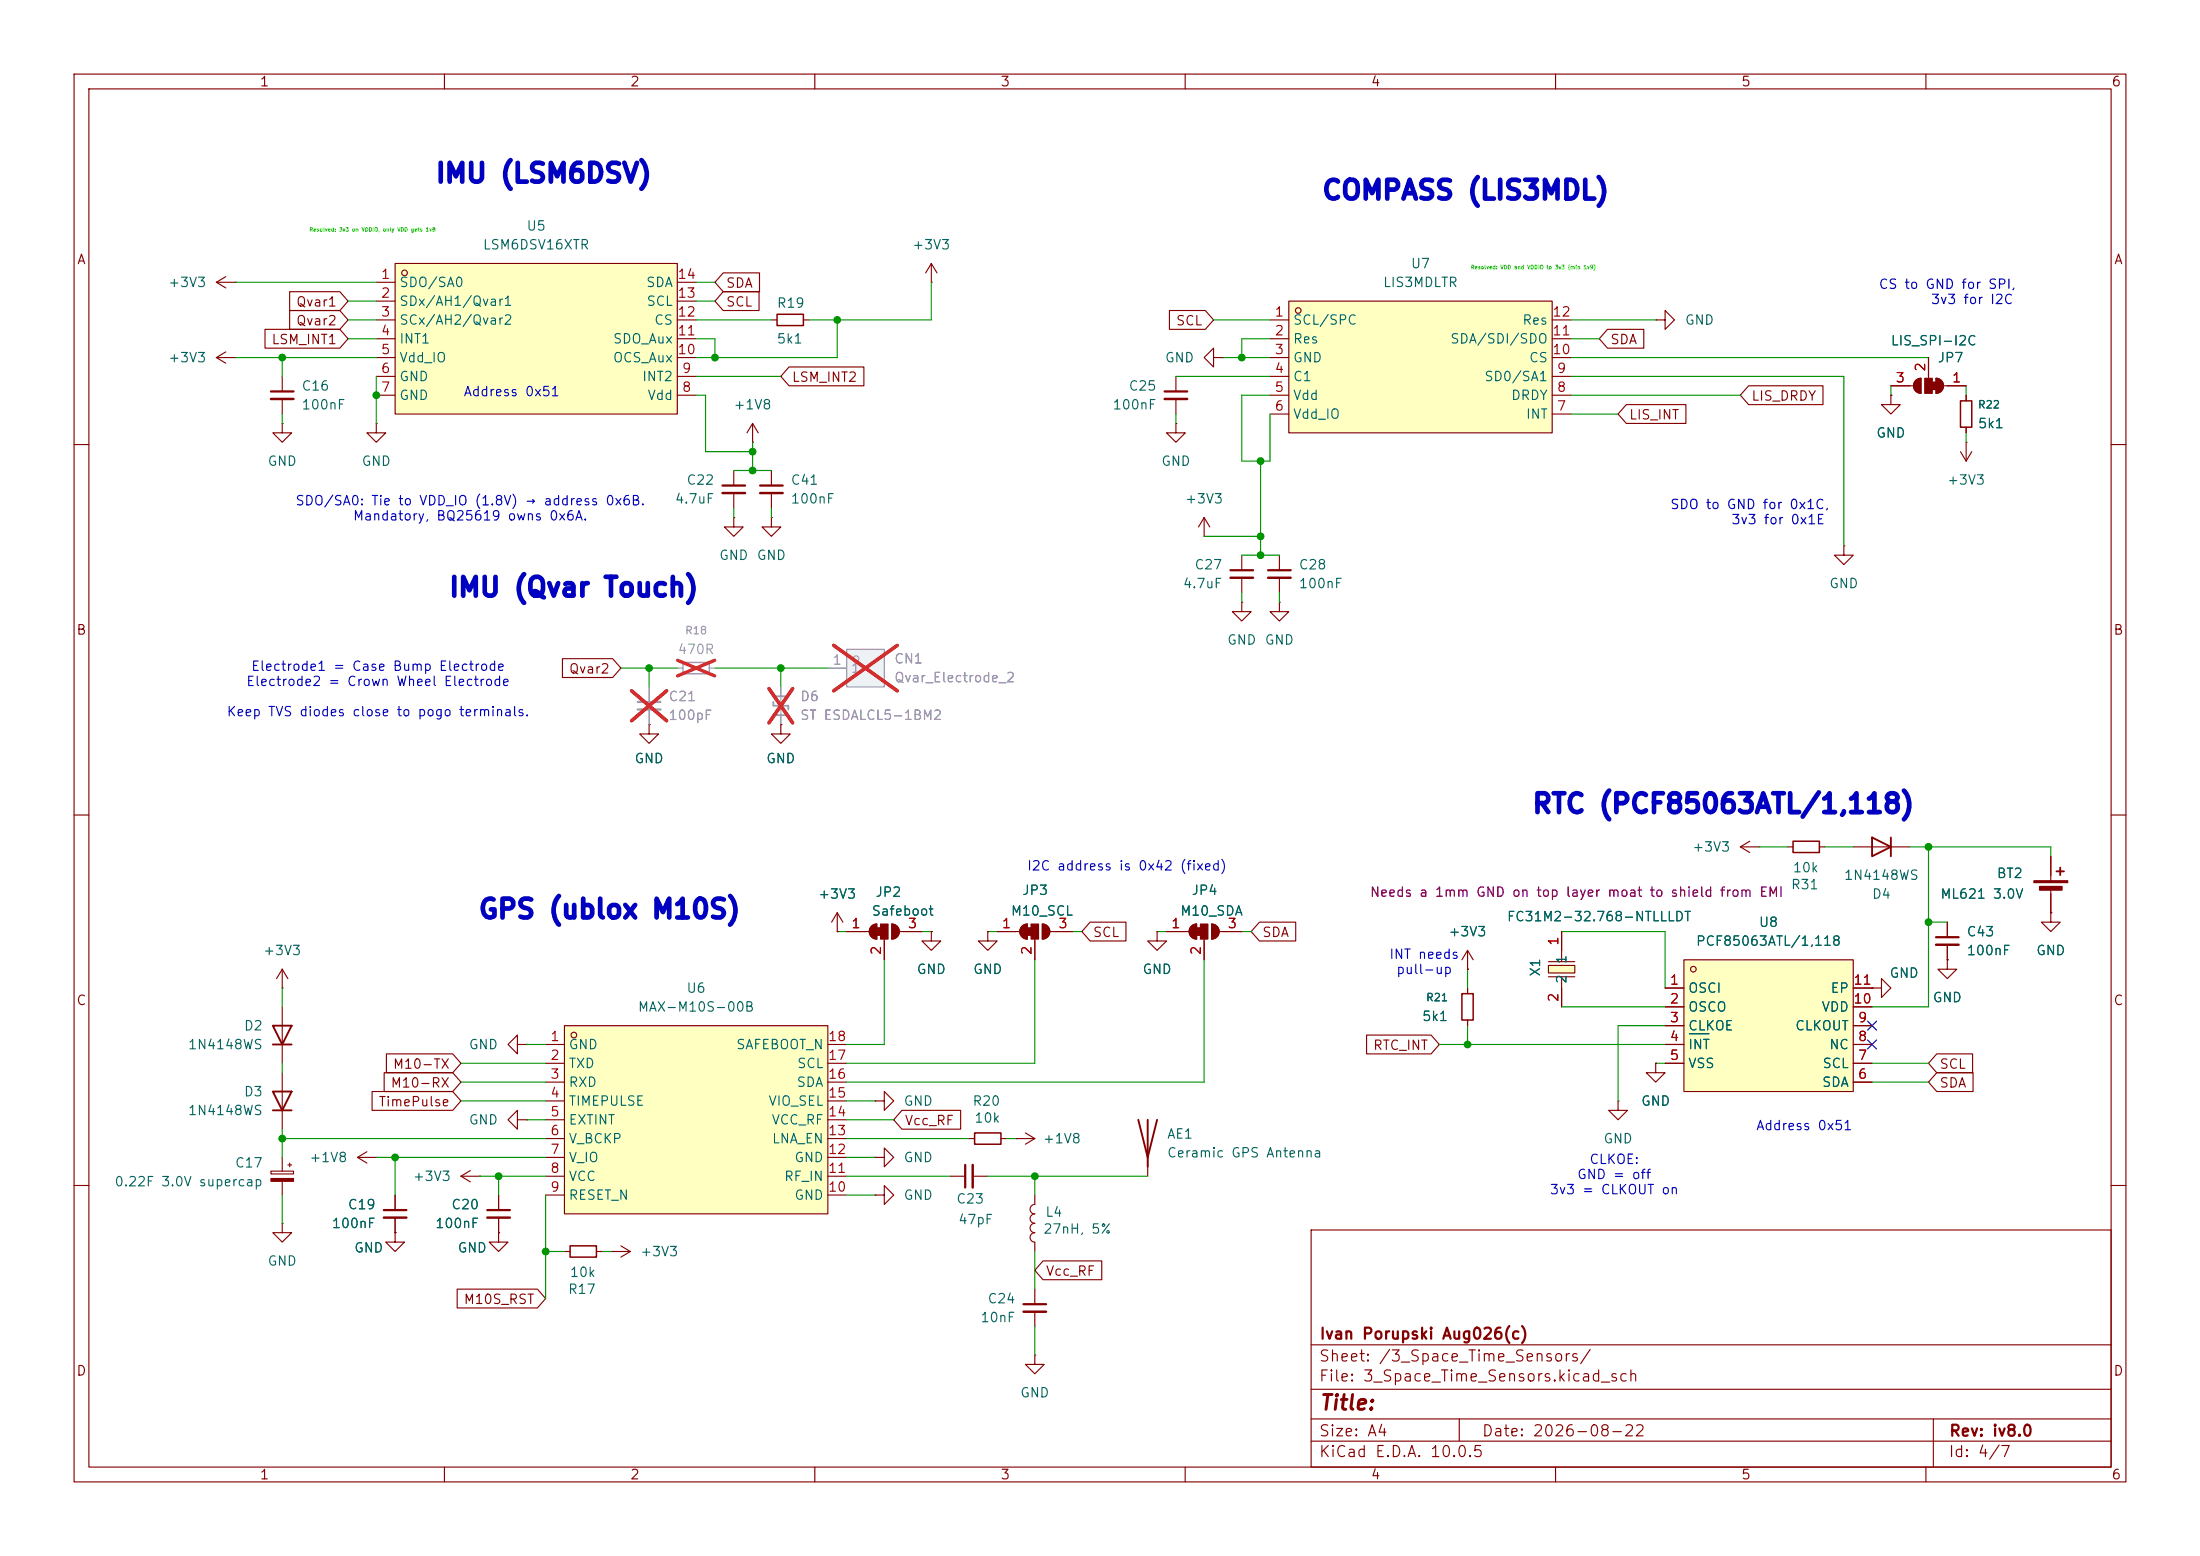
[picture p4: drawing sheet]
<svg xmlns="http://www.w3.org/2000/svg" width="297mm" height="210mm" viewBox="0 0 297 210" stroke-linecap="round" stroke-linejoin="round" font-family="sans-serif">
<g fill="none" stroke="#840000" stroke-width=".15">
<path d="M10 10h277v190h-277zM12 12h273v186h-273zM60 10v2M110 10v2M160 10v2M210 10v2M260 10v2M29.2 38.1l1.3 .8M29.2 38.1h2.5M30.5 37.3l-1.3 .8M31.7 38.1h.1M29.2 48.3l1.3 .7"/>
<path d="M29.2 48.3h2.5M30.5 47.5l-1.3 .8M31.7 48.3h.1M10 60h2M285 60h2M10 110h2M250.2 114.3h7.6M285 110h2M198.1 133.4v.7M198.1 137.7v.7M118.1 156.2h1.3v-1.3l1.2 1.3-1.2 1.3v-1.3M118.1 156.2h.1"/>
<path d="M118.1 148.6h1.3v-1.3l1.2 1.3-1.2 1.3v-1.3M118.1 148.6h.1M128.3 158.8h2M131.3 158.8h2M10 160h2M118.1 161.3h1.3v-1.3l1.2 1.3-1.2 1.3v-1.3M118.1 161.3h.1M139.7 174v2M139.7 177v2.1M177 166h108v32h-108zM285 160h2M60 198v2"/>
<path d="M110 198v2M160 198v2M177 194.5h108M177 191.5h108M177 187.5h108M177 181.5h108M197 191.5v3M210 198v2M260 198v2M261 191.5v6.5"/>
</g>
<path d="M197.4 134.1h1.5v3.6h-1.5z" fill="none" stroke="#840000" stroke-width=".2"/>
<path d="M252.7 113l2.6 1.3-2.6 1.3zM255.3 113v2.6" fill="none" stroke="#840000" stroke-width=".25"/>
<path d="M130.3 157.2v3.1M138.2 176h3" fill="none" stroke="#840000" stroke-width=".3"/>
<path d="M131.3 157.2v3.1M138.2 177h3" fill="none" stroke="#840000" stroke-width=".33"/>
<path d="M209 130.3h3.6v1h-3.6z" fill="#ffffc2"/>
<path d="M209 130.3h3.6v1h-3.6zM209 129.8h3.6M209 131.8h3.6M210.8 125.7v4.1M210.8 131.8v4.1M139.7 161.3v1.3a.64 .64 0 0 0-.6 .6 .64 .64 0 0 0 .6 .6 .64 .64 0 0 0-.6 .7 .64 .64 0 0 0 .6 .6 .64 .64 0 0 0-.6 .6 .64 .64 0 0 0 .6 .7M139.7 166.4a.64 .64 0 0 0-.6 .6 .64 .64 0 0 0 .6 .6v1.3M139.7 182.9v1.3h-1.3l1.3 1.2 1.3-1.2h-1.3M139.7 182.9h.1" fill="none" stroke="#840000" stroke-width=".15"/>
<path d="M76.2 138.4h35.6v25.4h-35.6z" fill="#ffffc2"/>
<g fill="none" stroke="#840000" stroke-width=".15">
<path d="M104.1 43.2h.8M108.5 43.2h.7M234.9 114.3h2.6M234.9 114.3l1.3 .8M236.2 113.5l-1.3 .8M237.5 114.3h.1M241.3 114.3h.8M245.6 114.3h.8M76.2 138.4h35.6v25.4h-35.6zM125.7 125.7v1.3h-1.2l1.2 1.3 1.3-1.3h-1.3M125.7 125.7h.1M133.3 125.7v1.3h-1.2l1.2 1.3 1.3-1.3h-1.3"/>
<path d="M133.3 125.7h.1M198.1 130.8h.1M198.1 128.3l.8 1.2M198.1 128.3l-.7 1.2M198.1 128.3v2.5M252.7 133.4h1.3v-1.3l1.3 1.3-1.3 1.2v-1.2M252.7 133.4h.1M73.7 141h2.5M73.7 143.5h2.5M73.7 146.1h2.5M73.7 148.6h2.5M73.7 151.1h2.5"/>
<path d="M73.7 153.7h2.5M73.7 156.2h2.5M73.7 158.8h2.5M111.8 141h2.5M111.8 143.5h2.5M111.8 146.1h2.5M111.8 148.6h2.5M111.8 151.1h2.5M111.8 153.7h2.5M111.8 156.2h2.5M111.8 158.8h2.5M130.8 153.7h.8"/>
<path d="M135.1 153.7h.8M137.2 153.7h.1M137.2 153.7h2.5M138.4 152.9l1.3 .8M139.7 153.7l-1.3 .7M73.7 161.3h2.5M76.2 168.9h.8M80.5 168.9h.8M111.8 161.3h2.5"/>
<circle cx="77.5" cy="139.7" r=".38"/>
</g>
<path d="M104.9 42.4h3.6v1.5h-3.6zM242.1 113.5h3.5v1.6h-3.5zM131.6 152.9h3.5v1.5h-3.5zM77 168.1h3.5v1.6h-3.5z" fill="none" stroke="#840000" stroke-width=".2"/>
<path d="M174 40.6h35.5v17.8h-35.5z" fill="#ffffc2"/>
<g fill="none" stroke="#840000" stroke-width=".15">
<path d="M101.6 59.7h.1M101.6 57.2l.8 1.2M101.6 57.2l-.8 1.2M101.6 57.2v2.5M171.4 43.2h2.6M171.4 45.7h2.6M171.4 48.3h2.6M171.4 50.8h2.6M171.4 53.3h2.6M171.4 55.9h2.6M174 40.6h35.5v17.8h-35.5zM209.5 43.2h2.6"/>
<path d="M209.5 45.7h2.6M209.5 48.3h2.6M209.5 50.8h2.6M209.5 53.3h2.6M209.5 55.9h2.6M99.1 69.9v1.2h-1.3l1.3 1.3 1.2-1.3h-1.2M99.1 69.9h.1M99.1 63.5v2M99.1 66.5v2.1M104.1 69.9v1.2h-1.2l1.2 1.3 1.3-1.3h-1.3M104.1 69.9h.1M104.1 63.5v2"/>
<path d="M104.1 66.5v2.1M87.6 97.8v1.3h-1.2l1.2 1.2 1.3-1.2h-1.3M87.6 97.8h.1M105.4 97.8v1.3h-1.3l1.3 1.2 1.3-1.2h-1.3M105.4 97.8h.1M276.9 115.6v3.3M276.9 119.9v3.3M38.1 133.4h.1M38.1 130.8v2.6M38.1 135.9v7.6M38.1 130.8l.8 1.3M38.1 130.8l-.8 1.3"/>
<path d="M262.9 129.5v1.3h1.3l-1.3 1.3-1.3-1.3h1.3M262.9 129.5h.1M262.9 124.5v2M262.9 127.5v2M276.9 123.2v1.3h1.2l-1.2 1.2-1.3-1.2h1.3M276.9 123.2h.1M36.6 158.1h3v.3h-3zM38.1 144.8v7.6M38.1 156.2v1.9M38.1 159.4v1.9M38.9 157.2h.5M39.1 157v.5"/>
<path d="M48.3 156.2l1.2 .8M48.3 156.2h2.5M49.5 155.4l-1.2 .8M50.8 156.2h.1M62.2 158.8l1.3 .7M62.2 158.8h2.6M63.5 158l-1.3 .8M64.8 158.8h.1M69.8 141v-1.3l-1.2 1.3 1.2 1.2v-1.2h1.3M69.8 151.1v-1.2l-1.2 1.2 1.2 1.3v-1.3h1.3M71.1 141h.1M71.1 151.1h.1"/>
<path d="M218.4 148.6v1.3h1.3l-1.3 1.2-1.2-1.2h1.2M218.4 148.6h.1M223.5 143.5v1.3h1.3l-1.3 1.3-1.3-1.3h1.3M223.5 143.5h.1M38.1 165.1v1.3h-1.3l1.3 1.2 1.3-1.2h-1.3M38.1 165.1h.1M53.3 166.4v1.2h-1.2l1.2 1.3 1.3-1.3h-1.3M53.3 166.4h.1M53.3 161.3v2M53.3 164.3v2.1M67.3 166.4v1.2h-1.3l1.3 1.3 1.3-1.3h-1.3M67.3 166.4h.1"/>
<path d="M67.3 161.3v2M67.3 164.3v2.1M82.5 168.9h.1M82.5 168.9h2.6M83.8 168.1l1.3 .8M85.1 168.9l-1.3 .8"/>
<circle cx="175.3" cy="41.9" r=".38"/>
</g>
<path d="M97.5 65.5h3.1M102.6 65.5h3.1M261.4 126.5h3M51.8 163.3h3.1M65.8 163.3h3" fill="none" stroke="#840000" stroke-width=".3"/>
<path d="M97.5 66.5h3.1M102.6 66.5h3.1M261.4 127.5h3M51.8 164.3h3.1M65.8 164.3h3" fill="none" stroke="#840000" stroke-width=".33"/>
<g fill="#840000" stroke="#840000" stroke-width=".15">
<path d="M36.6 159.1h3v.3h-3z"/>
<path d="M274.6 118.9h4.5v.2h-4.5z"/>
<path d="M275.3 119.6h3.1v.5h-3.1z"/>
</g>
<path d="M277.6 117.6h1M278.1 117.1v1M36.8 138.4h2.6l-1.3 2.6zM36.8 147.3h2.6l-1.3 2.6zM36.8 149.9h2.6M36.8 141h2.6" fill="none" stroke="#840000" stroke-width=".25"/>
<path d="M92.2 89.4h3.6v1.5h-3.6z" fill="none" stroke="#a1a1a1" stroke-width=".2"/>
<path d="M87.6 92.7v2M87.6 95.8v2M91.4 90.2h.8M95.8 90.2h.7" fill="none" stroke="#a1a1a1" stroke-width=".15"/>
<path d="M85.3 93.2l4.7 4.1M90 93.2l-4.7 4.1M91.5 89.1l5 2.1M96.5 89.1l-5 2.1" fill="none" stroke="#e12e31" stroke-width=".46"/>
<path d="M86.1 94.7h3.1" fill="none" stroke="#a1a1a1" stroke-width=".3"/>
<path d="M86.1 95.8h3.1" fill="none" stroke="#a1a1a1" stroke-width=".33"/>
<path d="M227.3 129.5h22.9v17.8h-22.9z" fill="#ffffc2"/>
<g fill="none" stroke="#840000" stroke-width=".15">
<path d="M125.7 38.1h.1M125.7 35.6l-.7 1.2M125.7 35.6l.8 1.2M125.7 35.6v2.5M38.1 57.2v1.2h1.3l-1.3 1.3-1.3-1.3h1.3M38.1 57.2h.1M38.1 50.8v2M38.1 53.8v2.1M158.7 57.2v1.2h-1.2l1.2 1.3 1.3-1.3h-1.3M158.7 57.2h.1M158.7 50.8v2M158.7 53.8v2.1"/>
<path d="M163.8 48.3v-1.3l-1.2 1.3 1.2 1.2v-1.2h1.3M165.1 48.3h.1M223.5 43.2h1.3v-1.3l1.3 1.3-1.3 1.3v-1.3M223.5 43.2h.1M255.3 53.3v1.3h1.2l-1.2 1.3-1.3-1.3h1.3M255.3 53.3h.1M255.3 52.1h3M258.6 51.4l.4-.3h.3v2a1.02 1.02 0 0 1-.9-.6 1.02 1.02 0 0 1 .2-1.1zM260.3 48.3v2.8M261.4 51.1a1.02 1.02 0 0 1 1 1 1.02 1.02 0 0 1-1 1zM262.4 52.1h3M265.4 59.7h.1"/>
<path d="M265.4 59.7v2.5M172.7 74.9v2.1M172.7 78v2M264.7 61l.7 1.2M266.2 61l-.8 1.2M167.6 81.3v1.3h-1.2l1.2 1.2 1.3-1.2h-1.3M167.6 81.3h.1M172.7 81.3v1.3h-1.3l1.3 1.2 1.3-1.2h-1.3M172.7 81.3h.1M156.2 125.7v1.3h-1.3l1.3 1.3 1.3-1.3h-1.3M156.2 125.7h.1M224.8 133.4h2.5"/>
<path d="M224.8 135.9h2.5M224.8 138.4h2.5M227.3 129.5h22.9v17.8h-22.9zM250.2 133.4h2.5M250.2 135.9h2.5M250.2 138.4h2.5M154.9 156.2v2.6M224.8 141h2.5M224.8 143.5h2.5M250.2 141h2.5M250.2 143.5h2.5M250.2 146.1h2.5"/>
<circle cx="228.6" cy="130.8" r=".38"/>
</g>
<path d="M228.1 139.5h2.6" fill="none" stroke="#006464" stroke-width=".15"/>
<path d="M36.6 52.8h3M157.2 52.8h3.1M171.2 77h3" fill="none" stroke="#840000" stroke-width=".3"/>
<path d="M36.6 53.8h3M157.2 53.8h3.1M171.2 78h3" fill="none" stroke="#840000" stroke-width=".33"/>
<g fill="#840000" stroke="#840000" stroke-width=".15">
<path d="M260.9 51.6h.5v1h-.5z"/>
<path d="M261.4 51.1a1.02 1.02 0 0 1 1 1 1.02 1.02 0 0 1-1 1z"/>
<path d="M259.8 51.1h1.1v2h-1.1z"/>
<path d="M258.6 51.4l.4-.3h.3v2a1.02 1.02 0 0 1-.9-.6 1.02 1.02 0 0 1 .2-1.1z"/>
</g>
<path d="M153.7 151.1l1.2 5.1 1.3-5.1M154.9 151.1v6.4" fill="none" stroke="#840000" stroke-width=".25"/>
<path d="M114.3 87.6h5.1v5.1h-5.1z" fill="#f0f0f0"/>
<g fill="none" stroke="#a1a1a1" stroke-width=".15">
<path d="M105.4 92.7v5.1M111.8 90.2h2.5M114.3 87.6h5.1v5.1h-5.1z"/>
<circle cx="115.6" cy="88.9" r=".38"/>
</g>
<path d="M103.8 92.9l3.2 4.7M107 92.9l-3.2 4.7M112.5 87.1l8.6 6.1M121.1 87.1l-8.6 6.1" fill="none" stroke="#e12e31" stroke-width=".46"/>
<path d="M104.4 94h2l-2 2.5h2zM104.4 94.7v.6h2v.5" fill="none" stroke="#a1a1a1" stroke-width=".25"/>
<g fill="none" stroke="#840000" stroke-width=".15">
<path d="M265.4 53.3v.8M265.4 57.7v.7M162.6 72.4h.1M162.6 69.9l-.8 1.2M162.6 69.9l.7 1.2M162.6 69.9v2.5M167.6 74.9v2.1M167.6 78v2M248.9 73.7v1.2h1.3l-1.3 1.3-1.3-1.3h1.3M248.9 73.7h.1M113 125.7h.1M113 123.2l.8 1.3"/>
<path d="M113 123.2l-.7 1.3M113 123.2v2.5M114.3 125.7h3M117.6 125l.4-.2 .4-.1v2a1.02 1.02 0 0 1-1-.6 1.02 1.02 0 0 1 .2-1.1zM119.4 126.7v2.8M120.4 124.7a1.02 1.02 0 0 1 1 1 1.02 1.02 0 0 1-1 1zM121.4 125.7h3.1M134.6 125.7h3.1M138 125l.3-.2 .4-.1v2a1.02 1.02 0 0 1-.9-.6 1.02 1.02 0 0 1 .2-1.1zM139.7 126.7v2.8M140.7 124.7a1.02 1.02 0 0 1 1 1 1.02 1.02 0 0 1-1 1zM141.7 125.7h3.1"/>
<path d="M157.5 125.7h3M160.8 125l.4-.2 .3-.1v2a1.02 1.02 0 0 1-.9-.6 1.02 1.02 0 0 1 .2-1.1zM162.6 126.7v2.8M163.6 124.7a1.02 1.02 0 0 1 1 1 1.02 1.02 0 0 1-1 1zM164.6 125.7h3"/>
</g>
<g fill="#840000" stroke="#840000" stroke-width=".15">
<path d="M118.4 125.2h.5v1h-.5z"/>
<path d="M117.6 125l.4-.2 .4-.1v2a1.02 1.02 0 0 1-1-.6 1.02 1.02 0 0 1 .2-1.1z"/>
<path d="M118.9 124.7h1v2h-1z"/>
<path d="M120.4 124.7a1.02 1.02 0 0 1 1 1 1.02 1.02 0 0 1-1 1z"/>
<path d="M138.7 125.2h.5v1h-.5z"/>
<path d="M138 125l.3-.2 .4-.1v2a1.02 1.02 0 0 1-.9-.6 1.02 1.02 0 0 1 .2-1.1z"/>
<path d="M139.2 124.7h1v2h-1z"/>
<path d="M140.7 124.7a1.02 1.02 0 0 1 1 1 1.02 1.02 0 0 1-1 1z"/>
<path d="M161.5 125.2h.6v1h-.6z"/>
<path d="M160.8 125l.4-.2 .3-.1v2a1.02 1.02 0 0 1-.9-.6 1.02 1.02 0 0 1 .2-1.1z"/>
<path d="M162.1 124.7h1v2h-1z"/>
<path d="M163.6 124.7a1.02 1.02 0 0 1 1 1 1.02 1.02 0 0 1-1 1z"/>
</g>
<path d="M166.1 77h3.1" fill="none" stroke="#840000" stroke-width=".3"/>
<path d="M166.1 78h3.1" fill="none" stroke="#840000" stroke-width=".33"/>
<path d="M264.7 54.1h1.5v3.6h-1.5z" fill="none" stroke="#840000" stroke-width=".2"/>
<path d="M53.3 35.6h38.1v20.3h-38.1z" fill="#ffffc2"/>
<g fill="none" stroke="#840000" stroke-width=".15">
<path d="M39.1 39.4h6.8l1.1 1.2-1.1 1.3h-6.8zM50.8 38.1h2.5M53.3 35.6h38.1v20.3h-38.1zM91.4 38.1h2.6M97.6 36.8h4.9v2.6h-4.9l-1.1-1.3zM97.6 39.4h4.9v2.5h-4.9l-1.1-1.3zM35.8 44.4h10.1l1.1 1.3-1.1 1.3h-10.1zM39.1 41.9h6.8l1.1 1.3-1.1 1.3h-6.8zM50.8 57.2v1.2h1.3l-1.3 1.3-1.3-1.3h1.3M50.8 57.2h.1M50.8 40.6h2.5M50.8 43.2h2.5"/>
<path d="M50.8 45.7h2.5M50.8 48.3h2.5M50.8 50.8h2.5M50.8 53.3h2.5M91.4 40.6h2.6M91.4 43.2h2.6M91.4 45.7h2.6M91.4 48.3h2.6M91.4 50.8h2.6M91.4 53.3h2.6M106.5 49.5h10.1v2.6h-10.1l-1.1-1.3zM157.9 41.9h4.8l1.1 1.3-1.1 1.3h-4.8z"/>
<path d="M217 44.4h4.9v2.6h-4.9l-1.1-1.3zM219.6 54.6h8v2.6h-8l-1.2-1.3zM236.1 52.1h10v2.5h-10l-1.2-1.3zM255.3 53.3h.1M255.3 52.1h2.5M260.3 48.3v2.5M262.9 52.1h2.5M265.4 53.3v.8M265.4 57.7v.7M75.9 88.9h6.8l1.1 1.3-1.1 1.2h-6.8zM87.6 97.8h.1M105.4 97.8h.1"/>
<path d="M276.9 115.6v2.5M113 125.7h.1M114.3 125.7h2.5M119.4 127v2.5M121.9 125.7h2.6M125.7 125.7h.1M133.3 125.7h.1M134.6 125.7h2.6M139.7 127v2.5M142.2 125.7h2.6M147.2 124.5h4.8v2.5h-4.8l-1.2-1.3zM156.2 125.7h.1"/>
<path d="M157.5 125.7h2.5M162.6 127v2.5M165.1 125.7h2.5M170 124.5h4.9v2.5h-4.9l-1.1-1.3zM184.5 139.7h8.7l1.1 1.3-1.1 1.2h-8.7zM198.1 130.8h.1M198.1 133.4v.7M198.1 137.7v.7M210.8 125.7v2.6M210.8 133.4v2.5M224.8 133.4h2.5M224.8 135.9h2.5"/>
<path d="M224.8 138.4h2.5M250.2 133.4h2.5M250.2 135.9h2.5M250.2 138.4h2.5M252.7 133.4h.1M262.9 129.5h.1M262.9 124.5v2M262.9 127.5v2M276.9 123.2h.1M276.9 120.7v2.5M50.2 147.3h10.9l1.1 1.3-1.1 1.3h-10.9zM51.9 144.8h9.2l1.1 1.3-1.1 1.2h-9.2z"/>
<path d="M52.2 142.2h8.9l1.1 1.3-1.1 1.3h-8.9zM121.8 149.9h7.9v2.5h-7.9l-1.2-1.3zM223.5 143.5h.1M224.8 141h2.5M224.8 143.5h2.5M250.2 141h2.5M250.2 143.5h2.5M250.2 146.1h2.5M261.5 144.8h4.9v2.5h-4.9l-1.2-1.2zM261.5 142.2h4.8v2.6h-4.8l-1.2-1.3zM53.3 166.4h.1M53.3 161.3v2"/>
<path d="M53.3 164.3v2.1M61.7 174h10.8l1.2 1.3-1.2 1.2h-10.8zM67.3 166.4h.1M67.3 161.3v2M67.3 164.3v2.1M140.8 170.2h7.9v2.5h-7.9l-1.1-1.2z"/>
<circle cx="54.6" cy="36.8" r=".38"/>
</g>
<g fill="none" stroke="#009600" stroke-width=".15">
<path d="M31.7 38.1h19.1M94 38.1h2.5M125.7 38.1v5.1h-16.5M31.7 48.3h19.1M38.1 48.3v2.5M38.1 55.9v1.3M47 43.2h3.8M47 45.7h3.8M47 40.6h3.8M50.8 50.8v6.4M94 53.3h1.2v7.7h6.4M94 50.8h11.4"/>
<path d="M94 43.2h10.1M94 45.7h2.5v2.6M94 40.6h2.5M101.6 59.7v3.8M113 43.2v5.1h-19M158.7 50.8h12.7M158.7 55.9v1.3M163.8 43.2h7.6M165.1 48.3h6.3M171.4 53.3h-3.8v8.9h3.8v-6.3M171.4 45.7h-3.8v2.6M212.1 53.3h22.8"/>
<path d="M212.1 50.8h36.8v22.9M212.1 55.9h6.3M212.1 43.2h11.4M212.1 48.3h48.2M212.1 45.7h3.8M255.3 52.1v1.2M265.4 52.1v1.2M265.4 58.4v1.3M99.1 63.5h5M99.1 68.6v1.3M104.1 68.6v1.3M162.6 72.4h7.6"/>
<path d="M167.6 74.9h5.1M170.2 62.2v12.7M83.8 90.2h7.6M87.6 90.2v2.5M96.5 90.2h15.3M105.4 90.2v2.5M167.6 80v1.3M172.7 80v1.3M237.5 114.3h3.8M246.4 114.3h3.8M257.8 114.3h19.1v1.3M260.3 114.3v21.6h-7.6"/>
<path d="M38.1 133.4v2.5M113 125.7h1.3M119.4 129.5v11.5h-5.1M124.5 125.7h1.2M133.3 125.7h1.3M139.7 129.5v14h-25.4M144.8 125.7h1.2M156.2 125.7h1.3M162.6 129.5v16.6h-48.3M167.6 125.7h1.3M198.1 130.8v2.6M198.1 138.4v2.6"/>
<path d="M210.8 135.9h14M210.8 125.7h14v7.7M224.8 138.4h-6.4v10.2M260.3 124.5h2.6M38.1 143.5v1.3M38.1 152.4v3.8M38.1 153.7h35.6M50.8 156.2h22.9M53.3 156.2v5.1M62.2 143.5h11.5M62.2 146.1h11.5M62.2 148.6h11.5"/>
<path d="M64.8 158.8h8.9M67.3 158.8v2.5M71.1 141h2.6M71.1 151.1h2.6M114.3 156.2h3.8M114.3 158.8h14M114.3 153.7h16.5M114.3 148.6h3.8M114.3 151.1h6.3M133.3 158.8h21.6M135.9 153.7h1.3M139.7 158.8v2.5"/>
<path d="M194.3 141h30.5M223.5 143.5h1.3M252.7 143.5h7.6M252.7 146.1h7.6M38.1 161.3v3.8M73.7 161.3v14M73.7 168.9h2.5M81.3 168.9h1.2M114.3 161.3h3.8M139.7 168.9v5.1M139.7 179.1v3.8"/>
</g>
<path d="M252.1 137.8l1.2 1.2M253.3 137.8l-1.2 1.2M252.1 140.4l1.2 1.2M253.3 140.4l-1.2 1.2" fill="none" stroke="#000084" stroke-width=".15"/>
<path d="M87.6 92.7v2M87.6 95.8v2M105.4 92.7v1.3M105.4 96.5v1.3M111.8 90.2h2.5" fill="none" stroke="#a1a1a1" stroke-width=".15"/>
<path d="M85.3 93.2l4.7 4.1M90 93.2l-4.7 4.1M103.8 92.9l3.2 4.7M107 92.9l-3.2 4.7M112.5 87.1l8.6 6.1M121.1 87.1l-8.6 6.1" fill="none" stroke="#e12e31" stroke-width=".46"/>
<path d="M228.1 139.5h2.6" fill="none" stroke="#006464" stroke-width=".15"/>
<g fill="#009600" stroke="#009600" stroke-width=".14">
<circle cx="113" cy="43.2" r=".46"/>
<circle cx="38.1" cy="48.3" r=".46"/>
<circle cx="50.8" cy="53.3" r=".46"/>
<circle cx="73.7" cy="168.9" r=".46"/>
<circle cx="139.7" cy="158.8" r=".46"/>
<circle cx="96.5" cy="48.3" r=".46"/>
<circle cx="101.6" cy="63.5" r=".46"/>
<circle cx="101.6" cy="61" r=".46"/>
<circle cx="87.6" cy="90.2" r=".46"/>
<circle cx="105.4" cy="90.2" r=".46"/>
<circle cx="67.3" cy="158.8" r=".46"/>
<circle cx="38.1" cy="153.7" r=".46"/>
<circle cx="53.3" cy="156.2" r=".46"/>
<circle cx="260.3" cy="114.3" r=".46"/>
<circle cx="260.3" cy="124.5" r=".46"/>
<circle cx="198.1" cy="141" r=".46"/>
<circle cx="170.2" cy="72.4" r=".46"/>
<circle cx="170.2" cy="74.9" r=".46"/>
<circle cx="167.6" cy="48.3" r=".46"/>
<circle cx="170.2" cy="62.2" r=".46"/>
</g>
<g font-size="2.5" fill="#0000c2">
<text x="58.6" y="25.3">IMU (LSM6DSV)</text>
<text x="178.3" y="27.6">COMPASS (LIS3MDL)</text>
<text x="60.5" y="81.2">IMU (Qvar Touch)</text>
<text x="206.7" y="110.4">RTC (PCF85063ATL/1,118)</text>
<text x="64.4" y="124.6">GPS (ublox M10S)</text>
</g>
<text font-size="2" fill="#840000" x="178" y="190.8">Title:</text>
<g font-size="1.5" fill="#840000">
<text x="178" y="184.1">Sheet: /3_Space_Time_Sensors/</text>
<text x="178" y="181.1">Ivan Porupski Aug026(c)</text>
<text x="178" y="186.8">File: 3_Space_Time_Sensors.kicad_sch</text>
<text x="178" y="197">KiCad E.D.A. 10.0.5</text>
<text x="178" y="194.2">Size: A4</text>
<text x="200" y="194.2">Date: 2026-08-22</text>
<text x="263" y="197">Id: 4/7</text>
<text x="263" y="194.2">Rev: iv8.0</text>
</g>
<g font-size="1.3" fill="#840000">
<text x="35" y="12">1</text>
<text x="85" y="12">2</text>
<text x="135" y="12">3</text>
<text x="185" y="12">4</text>
<text x="235" y="12">5</text>
<text x="285" y="12">6</text>
<text x="10.3" y="36">A</text>
<text x="285.3" y="36">A</text>
<text x="39.9" y="41.7">Qvar1</text>
<text x="97.9" y="39.2">SDA</text>
<text x="97.9" y="41.7">SCL</text>
<text x="36.6" y="46.8">LSM_INT1</text>
<text x="39.9" y="44.2">Qvar2</text>
<text x="158.7" y="44.2">SCL</text>
<text x="217.3" y="46.8">SDA</text>
<text x="106.8" y="51.9">LSM_INT2</text>
<text x="219.8" y="56.9">LIS_INT</text>
<text x="236.4" y="54.4">LIS_DRDY</text>
<text x="10.2" y="86">B</text>
<text x="285.2" y="86">B</text>
<text x="76.7" y="91.2">Qvar2</text>
<text x="147.5" y="126.8">SCL</text>
<text x="170.3" y="126.8">SDA</text>
<text x="10.2" y="136">C</text>
<text x="285.2" y="136">C</text>
<text x="185.3" y="142">RTC_INT</text>
<text x="51" y="149.6">TimePulse</text>
<text x="52.7" y="147.1">M10-RX</text>
<text x="53" y="144.6">M10-TX</text>
<text x="261.8" y="147.1">SDA</text>
<text x="261.8" y="144.6">SCL</text>
<text x="122.1" y="152.2">Vcc_RF</text>
<text x="141.1" y="172.5">Vcc_RF</text>
<text x="62.5" y="176.3">M10S_RST</text>
<text x="10.2" y="186">D</text>
<text x="285.2" y="186">D</text>
<text x="35" y="200">1</text>
<text x="85" y="200">2</text>
<text x="135" y="200">3</text>
<text x="185" y="200">4</text>
<text x="235" y="200">5</text>
<text x="285" y="200">6</text>
</g>
<g font-size="1.3" fill="#006464">
<text x="65.1" y="34">LSM6DSV16XTR</text>
<text x="71" y="31.4">U5</text>
<text x="123.1" y="34">+3V3</text>
<text x="22.6" y="39.1">+3V3</text>
<text x="53.8" y="39.1">SDO/SA0</text>
<text x="53.8" y="41.6">SDx/AH1/Qvar1</text>
<text x="87.1" y="39.1">SDA</text>
<text x="87.2" y="41.6">SCL</text>
<text x="104.8" y="41.9">R19</text>
<text x="186.6" y="39.1">LIS3MDLTR</text>
<text x="190.4" y="36.5">U7</text>
<text x="53.8" y="44.1">SCx/AH2/Qvar2</text>
<text x="53.8" y="46.7">INT1</text>
<text x="82.7" y="46.7">SDO_Aux</text>
<text x="88.2" y="44.1">CS</text>
<text x="104.8" y="46.7">5k1</text>
<text x="174.5" y="44.1">SCL/SPC</text>
<text x="174.5" y="46.7">Res</text>
<text x="195.7" y="46.7">SDA/SDI/SDO</text>
<text x="205.4" y="44.1">Res</text>
<text x="227.4" y="44.1">GND</text>
<text x="255.2" y="46.9">LIS_SPI-I2C</text>
<text x="22.6" y="49.2">+3V3</text>
<text x="40.6" y="53">C16</text>
<text x="53.8" y="49.2">Vdd_IO</text>
<text x="53.8" y="51.8">GND</text>
<text x="82.7" y="49.2">OCS_Aux</text>
<text x="86.6" y="51.8">INT2</text>
<text x="152.3" y="53">C25</text>
<text x="157.2" y="49.2">GND</text>
<text x="174.5" y="49.2">GND</text>
<text x="174.5" y="51.8">C1</text>
<text x="200.3" y="51.8">SD0/SA1</text>
<text x="206.3" y="49.2">CS</text>
<text x="261.5" y="49.2">JP7</text>
<text x="40.6" y="55.6">100nF</text>
<text x="53.8" y="54.3">GND</text>
<text x="87.3" y="54.3">Vdd</text>
<text x="98.9" y="55.6">+1V8</text>
<text x="150.1" y="55.6">100nF</text>
<text x="174.5" y="54.3">Vdd</text>
<text x="174.5" y="56.8">Vdd_IO</text>
<text x="203.9" y="54.3">DRDY</text>
<text x="205.9" y="56.8">INT</text>
<text x="253.2" y="59.4">GND</text>
<text x="266.9" y="58.1">5k1</text>
<text x="36" y="63.2">GND</text>
<text x="48.7" y="63.2">GND</text>
<text x="92.6" y="65.7">C22</text>
<text x="106.7" y="65.7">C41</text>
<text x="156.7" y="63.2">GND</text>
<text x="262.8" y="65.7">+3V3</text>
<text x="91" y="68.3">4.7uF</text>
<text x="106.7" y="68.3">100nF</text>
<text x="159.9" y="68.3">+3V3</text>
<text x="97" y="75.9">GND</text>
<text x="102.1" y="75.9">GND</text>
<text x="161.2" y="77.2">C27</text>
<text x="175.2" y="77.2">C28</text>
<text x="159.6" y="79.7">4.7uF</text>
<text x="175.2" y="79.7">100nF</text>
<text x="246.9" y="79.7">GND</text>
<text x="165.6" y="87.3">GND</text>
<text x="170.7" y="87.3">GND</text>
<text x="85.6" y="103.3">GND</text>
<text x="103.3" y="103.3">GND</text>
<text x="228.4" y="115.3">+3V3</text>
<text x="241.9" y="118.1">10k</text>
<text x="248.9" y="119.1">1N4148WS</text>
<text x="269.5" y="118.8">BT2</text>
<text x="110.4" y="121.6">+3V3</text>
<text x="117.6" y="123.9">Safeboot</text>
<text x="118.1" y="121.4">JP2</text>
<text x="136.4" y="123.9">M10_SCL</text>
<text x="137.9" y="121.1">JP3</text>
<text x="159.2" y="123.9">M10_SDA</text>
<text x="160.8" y="121.1">JP4</text>
<text x="203.3" y="124.7">FC31M2-32.768-NTLLLDT</text>
<text x="237.4" y="125.4">U8</text>
<text x="241.7" y="120.3">R31</text>
<text x="252.6" y="121.6">D4</text>
<text x="261.9" y="121.6">ML621 3.0V</text>
<text x="35.4" y="129.2">+3V3</text>
<text x="123.7" y="131.8">GND</text>
<text x="131.3" y="131.8">GND</text>
<text x="154.1" y="131.8">GND</text>
<text x="195.5" y="126.7">+3V3</text>
<text x="208.2" y="131.9" transform="rotate(-90 208.2 131.9)">X1</text>
<text x="211.8" y="130.2" transform="rotate(-90 211.8 130.2)">1</text>
<text x="228.9" y="128">PCF85063ATL/1,118</text>
<text x="265.4" y="126.7">C43</text>
<text x="265.4" y="129.2">100nF</text>
<text x="274.8" y="129.2">GND</text>
<text x="86" y="136.9">MAX-M10S-00B</text>
<text x="92.6" y="134.3">U6</text>
<text x="211.8" y="132.9" transform="rotate(-90 211.8 132.9)">2</text>
<text x="227.8" y="134.3">OSCI</text>
<text x="227.8" y="136.9">OSCO</text>
<text x="245.8" y="136.9">VDD</text>
<text x="247" y="134.3">EP</text>
<text x="255" y="132.3">GND</text>
<text x="260.8" y="135.6">GND</text>
<text x="25.3" y="141.9">1N4148WS</text>
<text x="32.8" y="139.4">D2</text>
<text x="63.2" y="141.9">GND</text>
<text x="76.7" y="141.9">GND</text>
<text x="99.3" y="141.9">SAFEBOOT_N</text>
<text x="191.9" y="138.1">5k1</text>
<text x="227.8" y="139.4">CLKOE</text>
<text x="227.8" y="141.9">INT</text>
<text x="242.3" y="139.4">CLKOUT</text>
<text x="246.9" y="141.9">NC</text>
<text x="32.8" y="148.3">D3</text>
<text x="76.7" y="144.5">TXD</text>
<text x="76.7" y="147">RXD</text>
<text x="76.7" y="149.6">TIMEPULSE</text>
<text x="103.6" y="149.6">VIO_SEL</text>
<text x="107.5" y="147">SDA</text>
<text x="107.5" y="144.5">SCL</text>
<text x="121.9" y="149.6">GND</text>
<text x="131.2" y="149.6">R20</text>
<text x="221.5" y="149.6">GND</text>
<text x="227.8" y="144.5">VSS</text>
<text x="245.9" y="147">SDA</text>
<text x="245.9" y="144.5">SCL</text>
<text x="25.3" y="150.8">1N4148WS</text>
<text x="63.2" y="152.1">GND</text>
<text x="76.7" y="152.1">EXTINT</text>
<text x="76.7" y="154.6">V_BCKP</text>
<text x="104.1" y="152.1">VCC_RF</text>
<text x="104.1" y="154.6">LNA_EN</text>
<text x="131.4" y="151.8">10k</text>
<text x="140.7" y="154.6">+1V8</text>
<text x="157.5" y="154">AE1</text>
<text x="216.4" y="154.6">GND</text>
<text x="15.4" y="160.4">0.22F 3.0V supercap</text>
<text x="31.6" y="157.9">C17</text>
<text x="41.7" y="157.2">+1V8</text>
<text x="55.6" y="159.7">+3V3</text>
<text x="76.7" y="157.2">V_IO</text>
<text x="76.7" y="159.7">VCC</text>
<text x="105.8" y="159.7">RF_IN</text>
<text x="107.2" y="157.2">GND</text>
<text x="121.9" y="157.2">GND</text>
<text x="157.5" y="156.5">Ceramic GPS Antenna</text>
<text x="44.7" y="166.1">100nF</text>
<text x="46.9" y="163.5">C19</text>
<text x="58.7" y="166.1">100nF</text>
<text x="60.8" y="163.5">C20</text>
<text x="76.7" y="162.3">RESET_N</text>
<text x="107.2" y="162.3">GND</text>
<text x="121.9" y="162.3">GND</text>
<text x="129" y="162.8">C23</text>
<text x="129.3" y="165.6">47pF</text>
<text x="140.7" y="166.8">27nH, 5%</text>
<text x="141" y="164.5">L4</text>
<text x="36" y="171.1">GND</text>
<text x="47.7" y="169.4">GND</text>
<text x="61.7" y="169.4">GND</text>
<text x="76.8" y="172.7">10k</text>
<text x="86.3" y="169.9">+3V3</text>
<text x="76.6" y="175">R17</text>
<text x="132.3" y="178.8">10nF</text>
<text x="133.2" y="176.2">C24</text>
<text x="137.6" y="188.9">GND</text>
</g>
<g font-size="1.3" fill="#a90000">
<text x="51.3" y="38">1</text>
<text x="51.3" y="40.5">2</text>
<text x="91.4" y="40.5">13</text>
<text x="91.4" y="38">14</text>
<text x="51.3" y="43">3</text>
<text x="51.3" y="45.6">4</text>
<text x="91.4" y="45.6">11</text>
<text x="91.4" y="43">12</text>
<text x="172" y="43">1</text>
<text x="172" y="45.6">2</text>
<text x="209.5" y="45.6">11</text>
<text x="209.5" y="43">12</text>
<text x="51.3" y="48.1">5</text>
<text x="51.3" y="50.7">6</text>
<text x="51.3" y="53.2">7</text>
<text x="91.4" y="48.1">10</text>
<text x="92" y="53.2">8</text>
<text x="92" y="50.7">9</text>
<text x="172" y="48.1">3</text>
<text x="172" y="50.7">4</text>
<text x="172" y="53.2">5</text>
<text x="209.5" y="48.1">10</text>
<text x="210.1" y="53.2">8</text>
<text x="210.1" y="50.7">9</text>
<text x="255.8" y="51.9">3</text>
<text x="260.2" y="50.3" transform="rotate(-90 260.2 50.3)">2</text>
<text x="263.4" y="51.9">1</text>
<text x="172" y="55.7">6</text>
<text x="210.1" y="55.7">7</text>
<text x="114.8" y="125.6">1</text>
<text x="122.5" y="125.6">3</text>
<text x="135.2" y="125.6">1</text>
<text x="142.8" y="125.6">3</text>
<text x="158" y="125.6">1</text>
<text x="165.6" y="125.6">3</text>
<text x="119.2" y="129" transform="rotate(-90 119.2 129)">2</text>
<text x="139.6" y="129" transform="rotate(-90 139.6 129)">2</text>
<text x="162.4" y="129" transform="rotate(-90 162.4 129)">2</text>
<text x="210.7" y="127.7" transform="rotate(-90 210.7 127.7)">1</text>
<text x="210.7" y="135.4" transform="rotate(-90 210.7 135.4)">2</text>
<text x="225.3" y="133.2">1</text>
<text x="225.3" y="135.8">2</text>
<text x="250.1" y="135.8">10</text>
<text x="250.1" y="133.2">11</text>
<text x="74.2" y="140.8">1</text>
<text x="74.2" y="143.4">2</text>
<text x="111.7" y="143.4">17</text>
<text x="111.7" y="140.8">18</text>
<text x="225.3" y="138.3">3</text>
<text x="225.3" y="140.8">4</text>
<text x="225.3" y="143.4">5</text>
<text x="250.7" y="143.4">7</text>
<text x="250.7" y="140.8">8</text>
<text x="250.7" y="138.3">9</text>
<text x="74.2" y="145.9">3</text>
<text x="74.2" y="148.5">4</text>
<text x="111.7" y="148.5">15</text>
<text x="111.7" y="145.9">16</text>
<text x="250.7" y="145.9">6</text>
<text x="74.2" y="151">5</text>
<text x="74.2" y="153.5">6</text>
<text x="111.7" y="153.5">13</text>
<text x="111.7" y="151">14</text>
<text x="74.2" y="156.1">7</text>
<text x="74.2" y="158.6">8</text>
<text x="74.2" y="161.2">9</text>
<text x="111.7" y="161.2">10</text>
<text x="111.7" y="158.6">11</text>
<text x="111.7" y="156.1">12</text>
</g>
<g font-size="1.3" fill="#0000c2">
<text x="253.5" y="39.3">CS to GND for SPI,</text>
<text x="260.6" y="41.4">3v3 for I2C</text>
<text x="62.5" y="53.8">Address 0x51</text>
<text x="39.8" y="68.5">SDO/SA0: Tie to VDD_IO (1.8V) → address 0x6B.</text>
<text x="47.6" y="70.6">Mandatory, BQ25619 owns 0x6A.</text>
<text x="225.4" y="69">SDO to GND for 0x1C,</text>
<text x="233.6" y="71.1">3v3 for 0x1E</text>
<text x="33.1" y="92.9">Electrode2 = Crown Wheel Electrode</text>
<text x="33.8" y="90.9">Electrode1 = Case Bump Electrode</text>
<text x="30.5" y="97">Keep TVS diodes close to pogo terminals.</text>
<text x="138.6" y="117.8">I2C address is 0x42 (fixed)</text>
<text x="187.5" y="129.7">INT needs</text>
<text x="188.4" y="131.8">pull-up</text>
<text x="237" y="152.9">Address 0x51</text>
<text x="209.1" y="161.5">3v3 = CLKOUT on</text>
<text x="212.8" y="159.5">GND = off</text>
<text x="214.5" y="157.4">CLKOE:</text>
</g>
<g font-size="1.3" fill="#989898">
<text x="91.4" y="88.6">470R</text>
<text x="120.6" y="89.9">CN1</text>
<text x="90.2" y="94.9">C21</text>
<text x="107.9" y="94.9">D6</text>
<text x="114.8" y="91.1">1</text>
<text x="120.6" y="92.4">Qvar_Electrode_2</text>
<text x="90.2" y="97.5">100pF</text>
<text x="107.9" y="97.5">ST ESDALCL5-1BM2</text>
</g>
<text font-size="1.3" fill="#aaa" x="112.3" y="90">1</text>
<text font-size="1.3" fill="#840084" x="184.8" y="121.4">Needs a 1mm GND on top layer moat to shield from EMI</text>
<g font-size="1" fill="#006464">
<text x="266.9" y="55.4">R22</text>
<text x="192.4" y="135.4">R21</text>
</g>
<text font-size="1" fill="#989898" x="92.4" y="85.9">R18</text>
<g font-size=".5" fill="#40ff21">
<text x="41.7" y="31.4">Resolved: 3v3 on VDDIO, only VDD gets 1v8</text>
<text x="198.5" y="36.5">Resolved: VDD and VDDIO to 3v3 (min 1v9)</text>
</g>
</svg>
